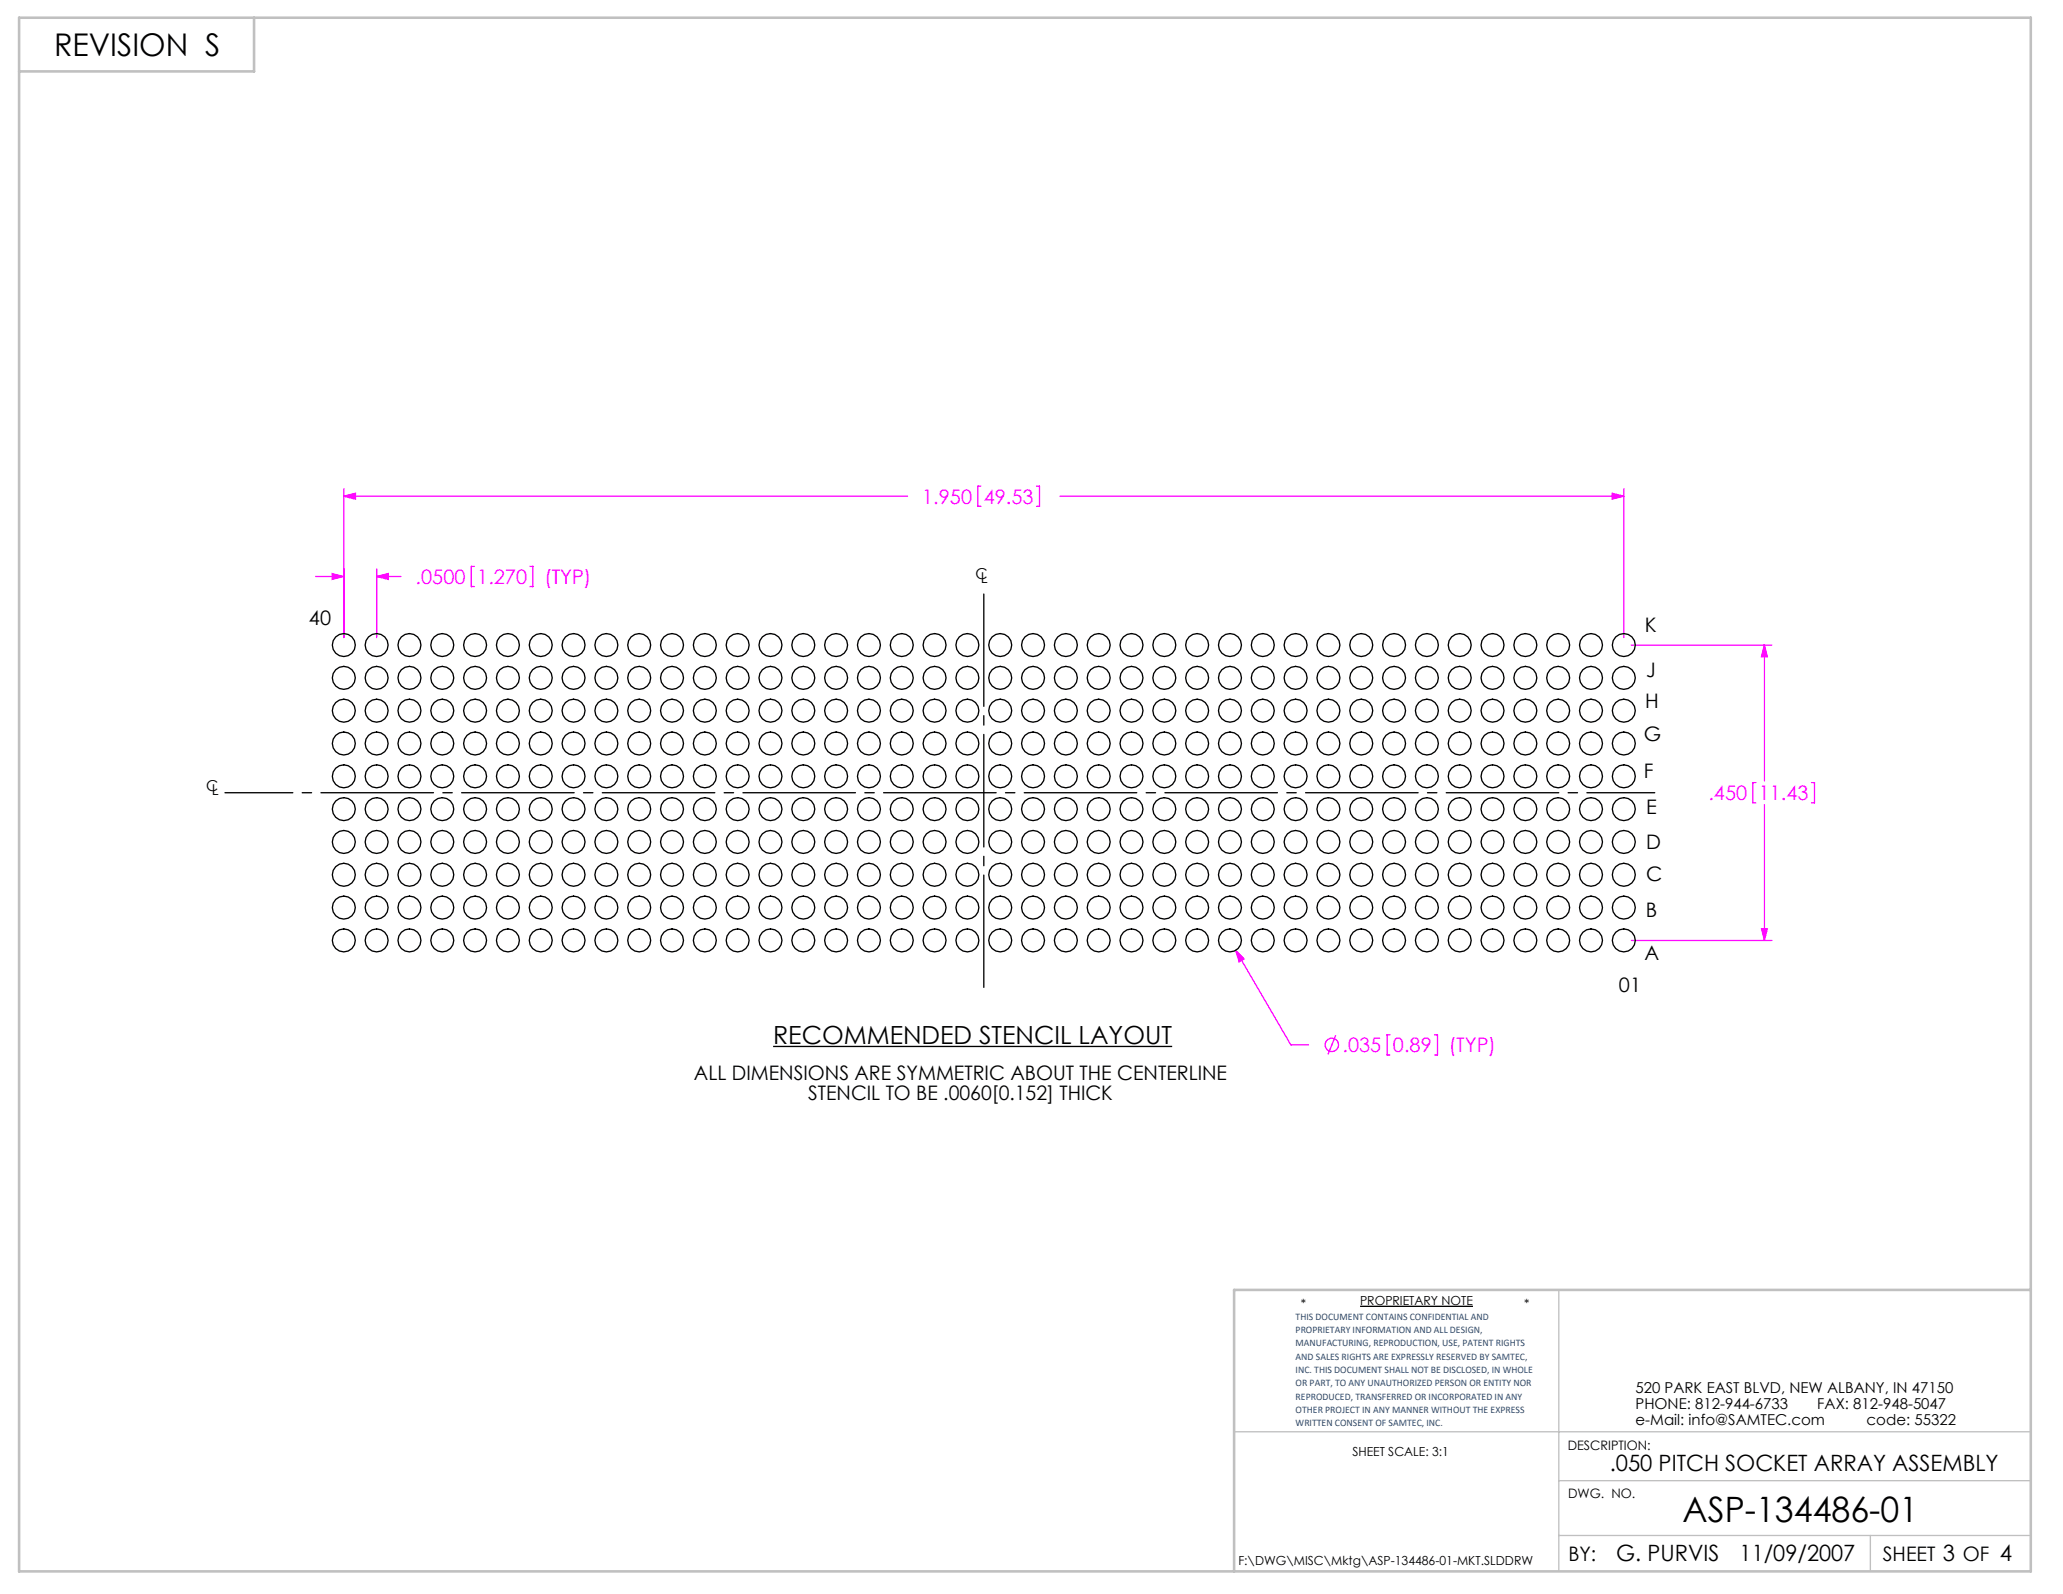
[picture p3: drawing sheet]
<svg xmlns="http://www.w3.org/2000/svg" width="279mm" height="216mm" viewBox="0 0 279 216" stroke-linecap="round" stroke-linejoin="round" font-family="sans-serif">
<path d="M104.7 141.7h54.1M184.2 176.9h15.3" fill="none" stroke="#000" stroke-width=".18"/>
<path d="M211.1 174.7v38.1M167.1 193.9h107.9M211.1 208h63.9M211.1 200.6h63.9M253.3 208v4.8" fill="none" stroke="#c0c0c0" stroke-width=".18"/>
<path d="M2.6 2.4h272.4v210.4h-272.4zM34.4 2.4v7.3h-31.8M275 174.7h-107.9v38.1" fill="none" stroke="#c0c0c0" stroke-width=".35"/>
<g fill="none" stroke="#f0f" stroke-width=".18">
<path d="M42.8 78.1h3.8M45 77.7l1.6 .4-1.6 .4zM46.6 67.2l1.5-.4v.8zM46.6 66.2v20.2M46.6 67.2h76.3M51 78.1l1.6-.4v.8zM51 77.1v9.3M51 78.1h3.3M64.2 76.7h-.4v2.8h.4M71.8 76.7h.4v2.8h-.4M132.8 65.8h-.4v2.8h.4M140.4 65.8h.4v2.8h-.4"/>
<path d="M143.6 67.2h76.3M218.3 66.8l1.6 .4-1.6 .4zM219.9 66.2v20.2M220.9 87.4h19.1M239 87.4l.4 1.5h-.8zM239 87.4v18.4M237.8 106h-.4v2.7h.4M239 109v18.4M245.3 106h.4v2.7h-.4M167.4 128.7l1.1 1.2-.7 .4zM167.4 128.7l7.4 12.8h2.4M220.9 127.4h19.1"/>
<path d="M238.6 125.8h.8l-.4 1.6zM180.9 140.2l-1 2.6M188.3 140.2h-.4v2.7h.4M194.3 140.2h.4v2.7h-.4"/>
<circle cx="180.4" cy="141.5" r=".9"/>
</g>
<path d="M133.2 133.7v-53.2" fill="none" stroke="#000" stroke-width=".18" stroke-dasharray="15.2 1.3 1.3 1.3"/>
<path d="M224.1 107.4h-193.6" fill="none" stroke="#000" stroke-width=".18" stroke-dasharray="15.2 1.3 1.3 1.3" stroke-dashoffset="6.1"/>
<path d="M45 77.7l1.6 .4-1.6 .4zM51 78.1l1.6-.4v.8zM46.6 67.2l1.5-.4v.8zM218.3 66.8l1.6 .4-1.6 .4zM239 87.4l.4 1.5h-.8zM238.6 125.8h.8l-.4 1.6zM167.4 128.7l.4 1.6 .7-.4z" fill="#f0f"/>
<g fill="none" stroke="#000" stroke-width=".18">
<circle cx="46.6" cy="96.3" r="1.56"/>
<circle cx="46.6" cy="87.4" r="1.56"/>
<circle cx="46.6" cy="91.8" r="1.56"/>
<circle cx="51" cy="96.3" r="1.56"/>
<circle cx="51" cy="91.8" r="1.56"/>
<circle cx="51" cy="87.4" r="1.56"/>
<circle cx="55.5" cy="96.3" r="1.56"/>
<circle cx="55.5" cy="91.8" r="1.56"/>
<circle cx="55.5" cy="87.4" r="1.56"/>
<circle cx="59.9" cy="96.3" r="1.56"/>
<circle cx="59.9" cy="87.4" r="1.56"/>
<circle cx="59.9" cy="91.8" r="1.56"/>
<circle cx="64.3" cy="96.3" r="1.56"/>
<circle cx="64.3" cy="87.4" r="1.56"/>
<circle cx="64.3" cy="91.8" r="1.56"/>
<circle cx="68.8" cy="96.3" r="1.56"/>
<circle cx="68.8" cy="87.4" r="1.56"/>
<circle cx="68.8" cy="91.8" r="1.56"/>
<circle cx="73.2" cy="96.3" r="1.56"/>
<circle cx="73.2" cy="91.8" r="1.56"/>
<circle cx="73.2" cy="87.4" r="1.56"/>
<circle cx="77.7" cy="96.3" r="1.56"/>
<circle cx="77.7" cy="87.4" r="1.56"/>
<circle cx="77.7" cy="91.8" r="1.56"/>
<circle cx="82.1" cy="96.3" r="1.56"/>
<circle cx="82.1" cy="91.8" r="1.56"/>
<circle cx="82.1" cy="87.4" r="1.56"/>
<circle cx="86.6" cy="96.3" r="1.56"/>
<circle cx="86.6" cy="91.8" r="1.56"/>
<circle cx="86.6" cy="87.4" r="1.56"/>
<circle cx="91" cy="96.3" r="1.56"/>
<circle cx="91" cy="91.8" r="1.56"/>
<circle cx="91" cy="87.4" r="1.56"/>
<circle cx="95.5" cy="96.3" r="1.56"/>
<circle cx="95.5" cy="87.4" r="1.56"/>
<circle cx="95.5" cy="91.8" r="1.56"/>
<circle cx="99.9" cy="96.3" r="1.56"/>
<circle cx="99.9" cy="91.8" r="1.56"/>
<circle cx="99.9" cy="87.4" r="1.56"/>
<circle cx="104.3" cy="96.3" r="1.56"/>
<circle cx="104.3" cy="87.4" r="1.56"/>
<circle cx="104.3" cy="91.8" r="1.56"/>
<circle cx="108.8" cy="96.3" r="1.56"/>
<circle cx="108.8" cy="91.8" r="1.56"/>
<circle cx="108.8" cy="87.4" r="1.56"/>
<circle cx="113.2" cy="96.3" r="1.56"/>
<circle cx="113.2" cy="87.4" r="1.56"/>
<circle cx="113.2" cy="91.8" r="1.56"/>
<circle cx="117.7" cy="96.3" r="1.56"/>
<circle cx="117.7" cy="87.4" r="1.56"/>
<circle cx="117.7" cy="91.8" r="1.56"/>
<circle cx="122.1" cy="96.3" r="1.56"/>
<circle cx="122.1" cy="91.8" r="1.56"/>
<circle cx="122.1" cy="87.4" r="1.56"/>
<circle cx="126.6" cy="96.3" r="1.56"/>
<circle cx="126.6" cy="91.8" r="1.56"/>
<circle cx="126.6" cy="87.4" r="1.56"/>
<circle cx="131" cy="96.3" r="1.56"/>
<circle cx="131" cy="87.4" r="1.56"/>
<circle cx="131" cy="91.8" r="1.56"/>
<circle cx="135.5" cy="96.3" r="1.56"/>
<circle cx="135.5" cy="91.8" r="1.56"/>
<circle cx="135.5" cy="87.4" r="1.56"/>
<circle cx="139.9" cy="96.3" r="1.56"/>
<circle cx="139.9" cy="91.8" r="1.56"/>
<circle cx="139.9" cy="87.4" r="1.56"/>
<circle cx="144.4" cy="96.3" r="1.56"/>
<circle cx="144.4" cy="91.8" r="1.56"/>
<circle cx="144.4" cy="87.4" r="1.56"/>
<circle cx="148.8" cy="96.3" r="1.56"/>
<circle cx="148.8" cy="87.4" r="1.56"/>
<circle cx="148.8" cy="91.8" r="1.56"/>
<circle cx="153.2" cy="96.3" r="1.56"/>
<circle cx="153.2" cy="91.8" r="1.56"/>
<circle cx="153.2" cy="87.4" r="1.56"/>
<circle cx="157.7" cy="96.3" r="1.56"/>
<circle cx="157.7" cy="91.8" r="1.56"/>
<circle cx="157.7" cy="87.4" r="1.56"/>
<circle cx="162.1" cy="96.3" r="1.56"/>
<circle cx="162.1" cy="91.8" r="1.56"/>
<circle cx="162.1" cy="87.4" r="1.56"/>
<circle cx="166.6" cy="96.3" r="1.56"/>
<circle cx="166.6" cy="91.8" r="1.56"/>
<circle cx="166.6" cy="87.4" r="1.56"/>
<circle cx="171" cy="96.3" r="1.56"/>
<circle cx="171" cy="91.8" r="1.56"/>
<circle cx="171" cy="87.4" r="1.56"/>
<circle cx="175.5" cy="96.3" r="1.56"/>
<circle cx="175.5" cy="91.8" r="1.56"/>
<circle cx="175.5" cy="87.4" r="1.56"/>
<circle cx="179.9" cy="96.3" r="1.56"/>
<circle cx="179.9" cy="91.8" r="1.56"/>
<circle cx="179.9" cy="87.4" r="1.56"/>
<circle cx="184.4" cy="96.3" r="1.56"/>
<circle cx="184.4" cy="91.8" r="1.56"/>
<circle cx="184.4" cy="87.4" r="1.56"/>
<circle cx="188.8" cy="96.3" r="1.56"/>
<circle cx="188.8" cy="87.4" r="1.56"/>
<circle cx="188.8" cy="91.8" r="1.56"/>
<circle cx="193.2" cy="96.3" r="1.56"/>
<circle cx="193.2" cy="91.8" r="1.56"/>
<circle cx="193.2" cy="87.4" r="1.56"/>
<circle cx="197.7" cy="96.3" r="1.56"/>
<circle cx="197.7" cy="87.4" r="1.56"/>
<circle cx="197.7" cy="91.8" r="1.56"/>
<circle cx="202.1" cy="96.3" r="1.56"/>
<circle cx="202.1" cy="91.8" r="1.56"/>
<circle cx="202.1" cy="87.4" r="1.56"/>
<circle cx="206.6" cy="96.3" r="1.56"/>
<circle cx="206.6" cy="91.8" r="1.56"/>
<circle cx="206.6" cy="87.4" r="1.56"/>
<circle cx="211" cy="96.3" r="1.56"/>
<circle cx="211" cy="87.4" r="1.56"/>
<circle cx="211" cy="91.8" r="1.56"/>
<circle cx="215.5" cy="96.3" r="1.56"/>
<circle cx="215.5" cy="91.8" r="1.56"/>
<circle cx="215.5" cy="87.4" r="1.56"/>
<circle cx="219.9" cy="96.3" r="1.56"/>
<circle cx="219.9" cy="91.8" r="1.56"/>
<circle cx="219.9" cy="87.4" r="1.56"/>
<circle cx="46.6" cy="105.1" r="1.56"/>
<circle cx="46.6" cy="114" r="1.56"/>
<circle cx="46.6" cy="109.6" r="1.56"/>
<circle cx="46.6" cy="118.5" r="1.56"/>
<circle cx="46.6" cy="100.7" r="1.56"/>
<circle cx="51" cy="105.1" r="1.56"/>
<circle cx="51" cy="114" r="1.56"/>
<circle cx="51" cy="109.6" r="1.56"/>
<circle cx="51" cy="100.7" r="1.56"/>
<circle cx="51" cy="118.5" r="1.56"/>
<circle cx="55.5" cy="105.1" r="1.56"/>
<circle cx="55.5" cy="114" r="1.56"/>
<circle cx="55.5" cy="109.6" r="1.56"/>
<circle cx="55.5" cy="100.7" r="1.56"/>
<circle cx="55.5" cy="118.5" r="1.56"/>
<circle cx="59.9" cy="105.1" r="1.56"/>
<circle cx="59.9" cy="114" r="1.56"/>
<circle cx="59.9" cy="109.6" r="1.56"/>
<circle cx="59.9" cy="118.5" r="1.56"/>
<circle cx="59.9" cy="100.7" r="1.56"/>
<circle cx="64.3" cy="105.1" r="1.56"/>
<circle cx="64.3" cy="114" r="1.56"/>
<circle cx="64.3" cy="109.6" r="1.56"/>
<circle cx="64.3" cy="100.7" r="1.56"/>
<circle cx="64.3" cy="118.5" r="1.56"/>
<circle cx="68.8" cy="105.1" r="1.56"/>
<circle cx="68.8" cy="114" r="1.56"/>
<circle cx="68.8" cy="109.6" r="1.56"/>
<circle cx="68.8" cy="118.5" r="1.56"/>
<circle cx="68.8" cy="100.7" r="1.56"/>
<circle cx="73.2" cy="105.1" r="1.56"/>
<circle cx="73.2" cy="114" r="1.56"/>
<circle cx="73.2" cy="109.6" r="1.56"/>
<circle cx="73.2" cy="118.5" r="1.56"/>
<circle cx="73.2" cy="100.7" r="1.56"/>
<circle cx="77.7" cy="105.1" r="1.56"/>
<circle cx="77.7" cy="114" r="1.56"/>
<circle cx="77.7" cy="109.6" r="1.56"/>
<circle cx="77.7" cy="118.5" r="1.56"/>
<circle cx="77.7" cy="100.7" r="1.56"/>
<circle cx="82.1" cy="105.1" r="1.56"/>
<circle cx="82.1" cy="114" r="1.56"/>
<circle cx="82.1" cy="109.6" r="1.56"/>
<circle cx="82.1" cy="100.7" r="1.56"/>
<circle cx="82.1" cy="118.5" r="1.56"/>
<circle cx="86.6" cy="105.1" r="1.56"/>
<circle cx="86.6" cy="114" r="1.56"/>
<circle cx="86.6" cy="109.6" r="1.56"/>
<circle cx="86.6" cy="118.5" r="1.56"/>
<circle cx="86.6" cy="100.7" r="1.56"/>
<circle cx="91" cy="105.1" r="1.56"/>
<circle cx="91" cy="114" r="1.56"/>
<circle cx="91" cy="109.6" r="1.56"/>
<circle cx="91" cy="118.5" r="1.56"/>
<circle cx="91" cy="100.7" r="1.56"/>
<circle cx="95.5" cy="105.1" r="1.56"/>
<circle cx="95.5" cy="114" r="1.56"/>
<circle cx="95.5" cy="109.6" r="1.56"/>
<circle cx="95.5" cy="118.5" r="1.56"/>
<circle cx="95.5" cy="100.7" r="1.56"/>
<circle cx="99.9" cy="105.1" r="1.56"/>
<circle cx="99.9" cy="114" r="1.56"/>
<circle cx="99.9" cy="109.6" r="1.56"/>
<circle cx="99.9" cy="100.7" r="1.56"/>
<circle cx="99.9" cy="118.5" r="1.56"/>
<circle cx="104.3" cy="105.1" r="1.56"/>
<circle cx="104.3" cy="114" r="1.56"/>
<circle cx="104.3" cy="109.6" r="1.56"/>
<circle cx="104.3" cy="118.5" r="1.56"/>
<circle cx="104.3" cy="100.7" r="1.56"/>
<circle cx="108.8" cy="105.1" r="1.56"/>
<circle cx="108.8" cy="114" r="1.56"/>
<circle cx="108.8" cy="109.6" r="1.56"/>
<circle cx="108.8" cy="118.5" r="1.56"/>
<circle cx="108.8" cy="100.7" r="1.56"/>
<circle cx="113.2" cy="105.1" r="1.56"/>
<circle cx="113.2" cy="114" r="1.56"/>
<circle cx="113.2" cy="109.6" r="1.56"/>
<circle cx="113.2" cy="100.7" r="1.56"/>
<circle cx="113.2" cy="118.5" r="1.56"/>
<circle cx="117.7" cy="105.1" r="1.56"/>
<circle cx="117.7" cy="114" r="1.56"/>
<circle cx="117.7" cy="109.6" r="1.56"/>
<circle cx="117.7" cy="118.5" r="1.56"/>
<circle cx="117.7" cy="100.7" r="1.56"/>
<circle cx="122.1" cy="105.1" r="1.56"/>
<circle cx="122.1" cy="114" r="1.56"/>
<circle cx="122.1" cy="109.6" r="1.56"/>
<circle cx="122.1" cy="100.7" r="1.56"/>
<circle cx="122.1" cy="118.5" r="1.56"/>
<circle cx="126.6" cy="105.1" r="1.56"/>
<circle cx="126.6" cy="114" r="1.56"/>
<circle cx="126.6" cy="109.6" r="1.56"/>
<circle cx="126.6" cy="100.7" r="1.56"/>
<circle cx="126.6" cy="118.5" r="1.56"/>
<circle cx="131" cy="105.1" r="1.56"/>
<circle cx="131" cy="114" r="1.56"/>
<circle cx="131" cy="109.6" r="1.56"/>
<circle cx="131" cy="118.5" r="1.56"/>
<circle cx="131" cy="100.7" r="1.56"/>
<circle cx="135.5" cy="105.1" r="1.56"/>
<circle cx="135.5" cy="114" r="1.56"/>
<circle cx="135.5" cy="109.6" r="1.56"/>
<circle cx="135.5" cy="100.7" r="1.56"/>
<circle cx="135.5" cy="118.5" r="1.56"/>
<circle cx="139.9" cy="105.1" r="1.56"/>
<circle cx="139.9" cy="114" r="1.56"/>
<circle cx="139.9" cy="109.6" r="1.56"/>
<circle cx="139.9" cy="100.7" r="1.56"/>
<circle cx="139.9" cy="118.5" r="1.56"/>
<circle cx="144.4" cy="105.1" r="1.56"/>
<circle cx="144.4" cy="114" r="1.56"/>
<circle cx="144.4" cy="109.6" r="1.56"/>
<circle cx="144.4" cy="118.5" r="1.56"/>
<circle cx="144.4" cy="100.7" r="1.56"/>
<circle cx="148.8" cy="105.1" r="1.56"/>
<circle cx="148.8" cy="114" r="1.56"/>
<circle cx="148.8" cy="109.6" r="1.56"/>
<circle cx="148.8" cy="118.5" r="1.56"/>
<circle cx="148.8" cy="100.7" r="1.56"/>
<circle cx="153.2" cy="105.1" r="1.56"/>
<circle cx="153.2" cy="114" r="1.56"/>
<circle cx="153.2" cy="109.6" r="1.56"/>
<circle cx="153.2" cy="118.5" r="1.56"/>
<circle cx="153.2" cy="100.7" r="1.56"/>
<circle cx="157.7" cy="105.1" r="1.56"/>
<circle cx="157.7" cy="114" r="1.56"/>
<circle cx="157.7" cy="109.6" r="1.56"/>
<circle cx="157.7" cy="118.5" r="1.56"/>
<circle cx="157.7" cy="100.7" r="1.56"/>
<circle cx="162.1" cy="105.1" r="1.56"/>
<circle cx="162.1" cy="114" r="1.56"/>
<circle cx="162.1" cy="109.6" r="1.56"/>
<circle cx="162.1" cy="118.5" r="1.56"/>
<circle cx="162.1" cy="100.7" r="1.56"/>
<circle cx="166.6" cy="105.1" r="1.56"/>
<circle cx="166.6" cy="114" r="1.56"/>
<circle cx="166.6" cy="109.6" r="1.56"/>
<circle cx="166.6" cy="100.7" r="1.56"/>
<circle cx="166.6" cy="118.5" r="1.56"/>
<circle cx="171" cy="105.1" r="1.56"/>
<circle cx="171" cy="114" r="1.56"/>
<circle cx="171" cy="109.6" r="1.56"/>
<circle cx="171" cy="100.7" r="1.56"/>
<circle cx="171" cy="118.5" r="1.56"/>
<circle cx="175.5" cy="105.1" r="1.56"/>
<circle cx="175.5" cy="114" r="1.56"/>
<circle cx="175.5" cy="109.6" r="1.56"/>
<circle cx="175.5" cy="100.7" r="1.56"/>
<circle cx="175.5" cy="118.5" r="1.56"/>
<circle cx="179.9" cy="105.1" r="1.56"/>
<circle cx="179.9" cy="114" r="1.56"/>
<circle cx="179.9" cy="109.6" r="1.56"/>
<circle cx="179.9" cy="100.7" r="1.56"/>
<circle cx="179.9" cy="118.5" r="1.56"/>
<circle cx="184.4" cy="105.1" r="1.56"/>
<circle cx="184.4" cy="114" r="1.56"/>
<circle cx="184.4" cy="109.6" r="1.56"/>
<circle cx="184.4" cy="100.7" r="1.56"/>
<circle cx="184.4" cy="118.5" r="1.56"/>
<circle cx="188.8" cy="105.1" r="1.56"/>
<circle cx="188.8" cy="114" r="1.56"/>
<circle cx="188.8" cy="109.6" r="1.56"/>
<circle cx="188.8" cy="100.7" r="1.56"/>
<circle cx="188.8" cy="118.5" r="1.56"/>
<circle cx="193.2" cy="105.1" r="1.56"/>
<circle cx="193.2" cy="114" r="1.56"/>
<circle cx="193.2" cy="109.6" r="1.56"/>
<circle cx="193.2" cy="100.7" r="1.56"/>
<circle cx="193.2" cy="118.5" r="1.56"/>
<circle cx="197.7" cy="105.1" r="1.56"/>
<circle cx="197.7" cy="114" r="1.56"/>
<circle cx="197.7" cy="109.6" r="1.56"/>
<circle cx="197.7" cy="100.7" r="1.56"/>
<circle cx="197.7" cy="118.5" r="1.56"/>
<circle cx="202.1" cy="105.1" r="1.56"/>
<circle cx="202.1" cy="114" r="1.56"/>
<circle cx="202.1" cy="109.6" r="1.56"/>
<circle cx="202.1" cy="118.5" r="1.56"/>
<circle cx="202.1" cy="100.7" r="1.56"/>
<circle cx="206.6" cy="105.1" r="1.56"/>
<circle cx="206.6" cy="114" r="1.56"/>
<circle cx="206.6" cy="109.6" r="1.56"/>
<circle cx="206.6" cy="100.7" r="1.56"/>
<circle cx="206.6" cy="118.5" r="1.56"/>
<circle cx="211" cy="105.1" r="1.56"/>
<circle cx="211" cy="114" r="1.56"/>
<circle cx="211" cy="109.6" r="1.56"/>
<circle cx="211" cy="100.7" r="1.56"/>
<circle cx="211" cy="118.5" r="1.56"/>
<circle cx="215.5" cy="105.1" r="1.56"/>
<circle cx="215.5" cy="114" r="1.56"/>
<circle cx="215.5" cy="109.6" r="1.56"/>
<circle cx="215.5" cy="118.5" r="1.56"/>
<circle cx="215.5" cy="100.7" r="1.56"/>
<circle cx="219.9" cy="105.1" r="1.56"/>
<circle cx="219.9" cy="114" r="1.56"/>
<circle cx="219.9" cy="109.6" r="1.56"/>
<circle cx="219.9" cy="100.7" r="1.56"/>
<circle cx="219.9" cy="118.5" r="1.56"/>
<circle cx="46.6" cy="127.4" r="1.56"/>
<circle cx="46.6" cy="122.9" r="1.56"/>
<circle cx="51" cy="122.9" r="1.56"/>
<circle cx="51" cy="127.4" r="1.56"/>
<circle cx="55.5" cy="122.9" r="1.56"/>
<circle cx="55.5" cy="127.4" r="1.56"/>
<circle cx="59.9" cy="122.9" r="1.56"/>
<circle cx="59.9" cy="127.4" r="1.56"/>
<circle cx="64.3" cy="122.9" r="1.56"/>
<circle cx="64.3" cy="127.4" r="1.56"/>
<circle cx="68.8" cy="122.9" r="1.56"/>
<circle cx="68.8" cy="127.4" r="1.56"/>
<circle cx="73.2" cy="127.4" r="1.56"/>
<circle cx="73.2" cy="122.9" r="1.56"/>
<circle cx="77.7" cy="122.9" r="1.56"/>
<circle cx="77.7" cy="127.4" r="1.56"/>
<circle cx="82.1" cy="127.4" r="1.56"/>
<circle cx="82.1" cy="122.9" r="1.56"/>
<circle cx="86.6" cy="122.9" r="1.56"/>
<circle cx="86.6" cy="127.4" r="1.56"/>
<circle cx="91" cy="122.9" r="1.56"/>
<circle cx="91" cy="127.4" r="1.56"/>
<circle cx="95.5" cy="127.4" r="1.56"/>
<circle cx="95.5" cy="122.9" r="1.56"/>
<circle cx="99.9" cy="122.9" r="1.56"/>
<circle cx="99.9" cy="127.4" r="1.56"/>
<circle cx="104.3" cy="122.9" r="1.56"/>
<circle cx="104.3" cy="127.4" r="1.56"/>
<circle cx="108.8" cy="122.9" r="1.56"/>
<circle cx="108.8" cy="127.4" r="1.56"/>
<circle cx="113.2" cy="122.9" r="1.56"/>
<circle cx="113.2" cy="127.4" r="1.56"/>
<circle cx="117.7" cy="127.4" r="1.56"/>
<circle cx="117.7" cy="122.9" r="1.56"/>
<circle cx="122.1" cy="122.9" r="1.56"/>
<circle cx="122.1" cy="127.4" r="1.56"/>
<circle cx="126.6" cy="127.4" r="1.56"/>
<circle cx="126.6" cy="122.9" r="1.56"/>
<circle cx="131" cy="122.9" r="1.56"/>
<circle cx="131" cy="127.4" r="1.56"/>
<circle cx="135.5" cy="127.4" r="1.56"/>
<circle cx="135.5" cy="122.9" r="1.56"/>
<circle cx="139.9" cy="122.9" r="1.56"/>
<circle cx="139.9" cy="127.4" r="1.56"/>
<circle cx="144.4" cy="122.9" r="1.56"/>
<circle cx="144.4" cy="127.4" r="1.56"/>
<circle cx="148.8" cy="127.4" r="1.56"/>
<circle cx="148.8" cy="122.9" r="1.56"/>
<circle cx="153.2" cy="122.9" r="1.56"/>
<circle cx="153.2" cy="127.4" r="1.56"/>
<circle cx="157.7" cy="122.9" r="1.56"/>
<circle cx="157.7" cy="127.4" r="1.56"/>
<circle cx="162.1" cy="122.9" r="1.56"/>
<circle cx="162.1" cy="127.4" r="1.56"/>
<circle cx="166.6" cy="127.4" r="1.56"/>
<circle cx="166.6" cy="122.9" r="1.56"/>
<circle cx="171" cy="122.9" r="1.56"/>
<circle cx="171" cy="127.4" r="1.56"/>
<circle cx="175.5" cy="122.9" r="1.56"/>
<circle cx="175.5" cy="127.4" r="1.56"/>
<circle cx="179.9" cy="122.9" r="1.56"/>
<circle cx="179.9" cy="127.4" r="1.56"/>
<circle cx="184.4" cy="122.9" r="1.56"/>
<circle cx="184.4" cy="127.4" r="1.56"/>
<circle cx="188.8" cy="122.9" r="1.56"/>
<circle cx="188.8" cy="127.4" r="1.56"/>
<circle cx="193.2" cy="122.9" r="1.56"/>
<circle cx="193.2" cy="127.4" r="1.56"/>
<circle cx="197.7" cy="127.4" r="1.56"/>
<circle cx="197.7" cy="122.9" r="1.56"/>
<circle cx="202.1" cy="122.9" r="1.56"/>
<circle cx="202.1" cy="127.4" r="1.56"/>
<circle cx="206.6" cy="122.9" r="1.56"/>
<circle cx="206.6" cy="127.4" r="1.56"/>
<circle cx="211" cy="122.9" r="1.56"/>
<circle cx="211" cy="127.4" r="1.56"/>
<circle cx="215.5" cy="122.9" r="1.56"/>
<circle cx="215.5" cy="127.4" r="1.56"/>
<circle cx="219.9" cy="127.4" r="1.56"/>
<circle cx="219.9" cy="122.9" r="1.56"/>
</g>
<text font-size="4.7" x="227.9" y="206.1">ASP-134486-01</text>
<text font-size="4.2" x="7.3" y="7.6">REVISION S</text>
<text font-size="3.4" x="104.7" y="141.4">RECOMMENDED STENCIL LAYOUT</text>
<g font-size="3">
<text x="218" y="199.3">.050 PITCH SOCKET ARRAY ASSEMBLY</text>
<text x="218.9" y="211.4">G. PURVIS</text>
<text x="235.6" y="211.4">11/09/2007</text>
</g>
<g font-size="2.7" fill="#f0f">
<text x="124.9" y="68.2">1.950</text>
<text x="133.2" y="68.2">49.53</text>
<text x="56.3" y="79.1">.0500</text>
<text x="64.6" y="79.1">1.270</text>
<text x="73.7" y="79.1">(TYP)</text>
<text x="231.4" y="108.4">.450</text>
<text x="238.2" y="108.4">11.43</text>
<text x="181.8" y="142.5">.035</text>
<text x="188.7" y="142.5">0.89</text>
<text x="196.2" y="142.5">(TYP)</text>
</g>
<g font-size="2.7">
<text x="41.8" y="84.7">40</text>
<text x="222.7" y="85.6">K</text>
<text x="222.8" y="95.8">H</text>
<text x="222.9" y="91.7">J</text>
<text x="222.6" y="100.4">G</text>
<text x="222.6" y="105.3">F</text>
<text x="222.9" y="110.3">E</text>
<text x="222.9" y="115">D</text>
<text x="222.9" y="119.4">C</text>
<text x="222.9" y="124.2">B</text>
<text x="222.7" y="130">A</text>
<text x="219.3" y="134.4">01</text>
<text x="94" y="146.3">ALL DIMENSIONS ARE SYMMETRIC ABOUT THE CENTERLINE</text>
<text x="109.5" y="149">STENCIL TO BE .0060[0.152] THICK</text>
<text x="212.4" y="211.5">BY:</text>
<text x="255" y="211.4">SHEET 3 OF 4</text>
</g>
<g font-size="2">
<text x="132.1" y="78.4">C</text>
<text x="132.8" y="79">L</text>
<text x="27.9" y="107.1">C</text>
<text x="28.7" y="107.7">L</text>
<text x="221.5" y="188.7">520 PARK EAST BLVD, NEW ALBANY, IN 47150</text>
<text x="221.5" y="190.8">PHONE: 812-944-6733</text>
<text x="246.1" y="190.8">FAX: 812-948-5047</text>
<text x="221.5" y="193">e-Mail: info@SAMTEC.com</text>
<text x="252.8" y="193">code: 55322</text>
</g>
<g font-size="1.8">
<text x="212.3" y="196.4">DESCRIPTION:</text>
<text x="212.4" y="202.9">DWG. NO.</text>
</g>
<g font-size="1.7">
<text x="176.2" y="177.2">*</text>
<text x="184.2" y="176.8">PROPRIETARY NOTE</text>
<text x="206.4" y="177.2">*</text>
<text x="183.2" y="197.2">SHEET SCALE: 3:1</text>
<text x="167.7" y="212">F:\DWG\MISC\Mktg\ASP-134486-01-MKT.SLDDRW</text>
</g>
<g font-size="1.4" fill="#1f497d">
<text x="175.5" y="178.8">THIS DOCUMENT CONTAINS CONFIDENTIAL AND</text>
<text x="175.5" y="180.6">PROPRIETARY INFORMATION AND ALL DESIGN,</text>
<text x="175.5" y="182.4">MANUFACTURING, REPRODUCTION, USE, PATENT RIGHTS</text>
<text x="175.5" y="184.2">AND SALES RIGHTS ARE EXPRESSLY RESERVED BY SAMTEC,</text>
<text x="175.5" y="186">INC. THIS DOCUMENT SHALL NOT BE DISCLOSED, IN WHOLE</text>
<text x="175.5" y="187.8">OR PART, TO ANY UNAUTHORIZED PERSON OR ENTITY NOR</text>
<text x="175.5" y="189.6">REPRODUCED, TRANSFERRED OR INCORPORATED IN ANY</text>
<text x="175.5" y="191.4">OTHER PROJECT IN ANY MANNER WITHOUT THE EXPRESS</text>
<text x="175.5" y="193.2">WRITTEN CONSENT OF SAMTEC, INC.</text>
</g>
</svg>
